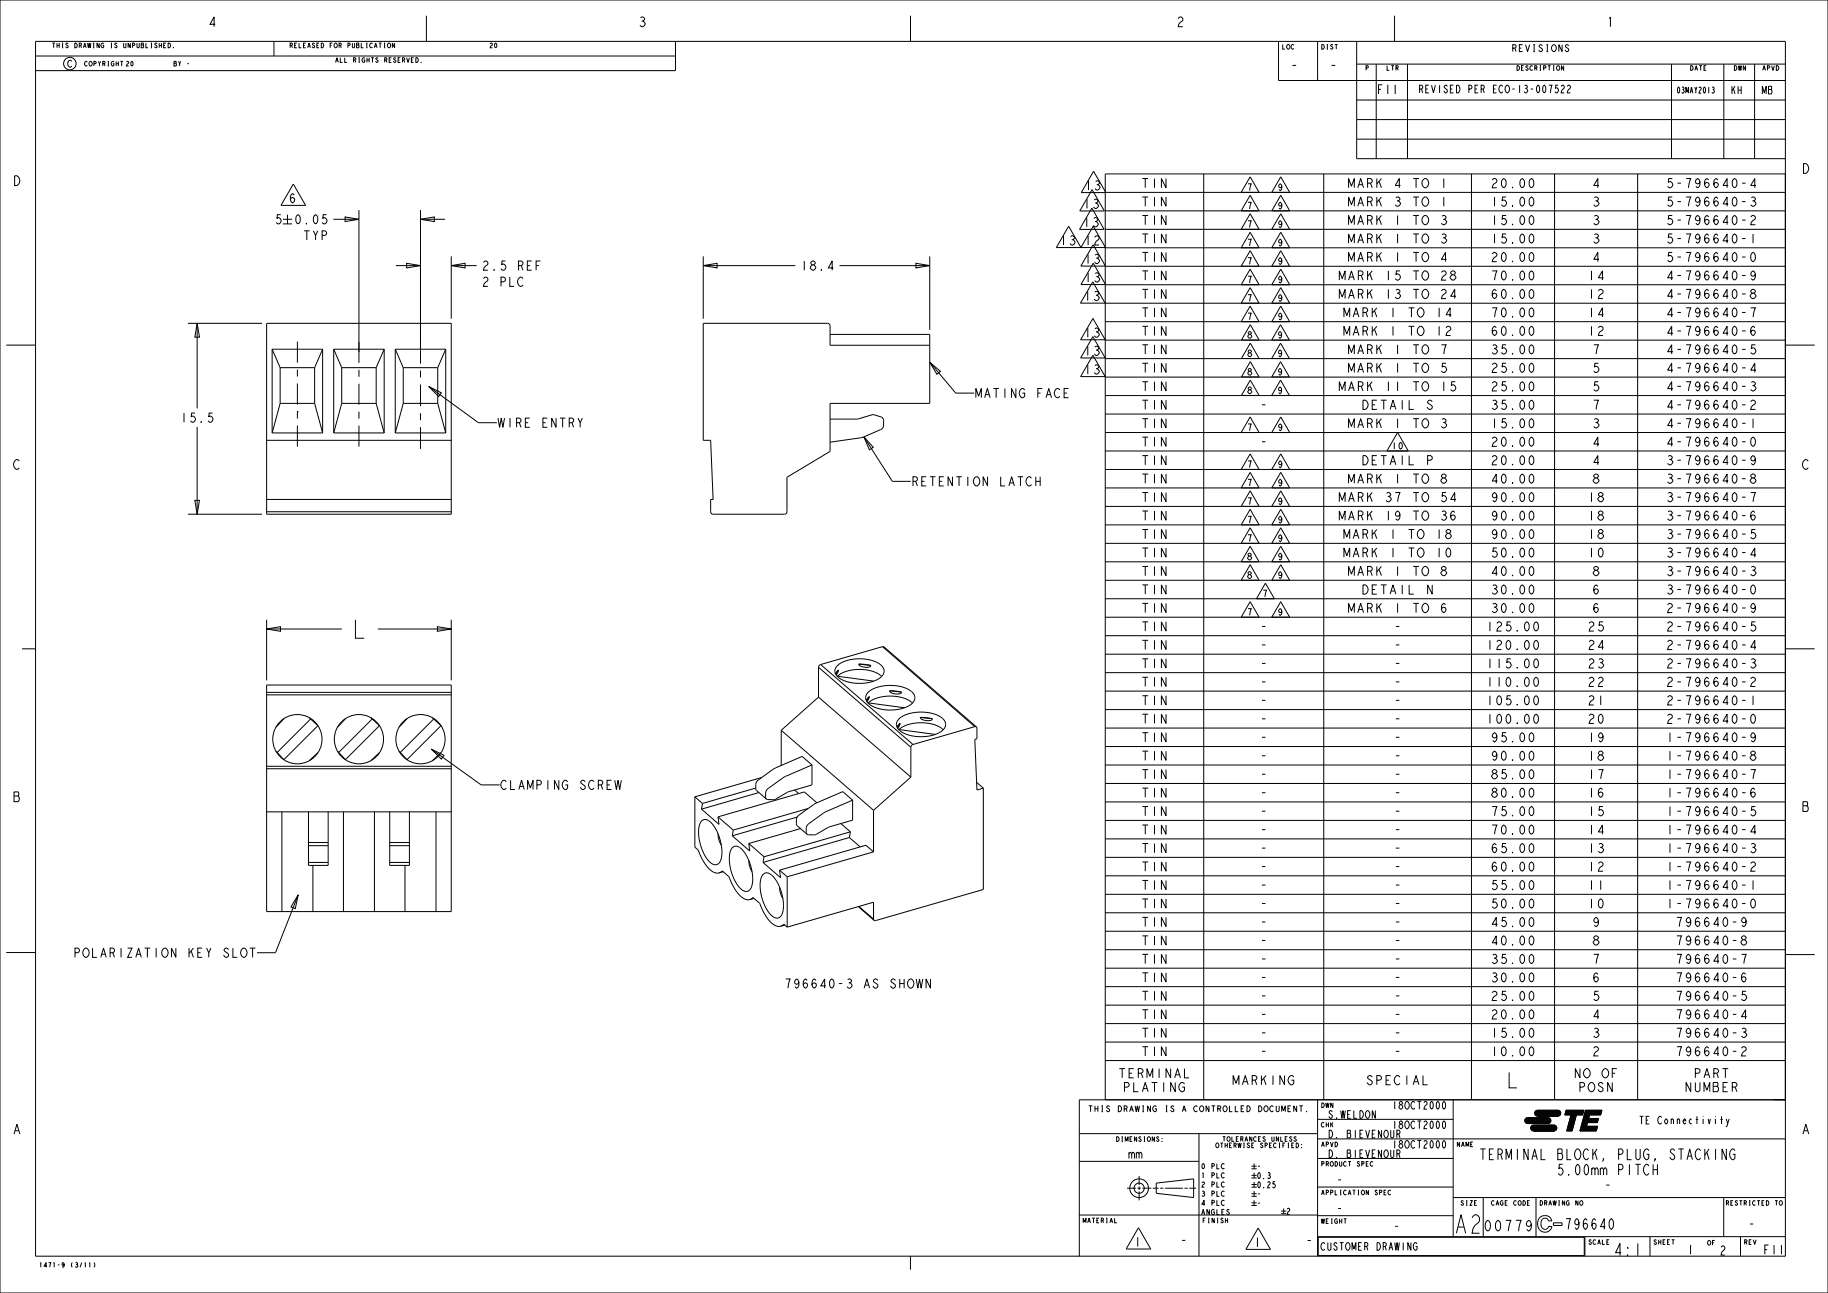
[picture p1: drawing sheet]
<svg xmlns="http://www.w3.org/2000/svg" width="594mm" height="420mm" viewBox="0 0 594 420" stroke-linecap="round" stroke-linejoin="round" font-family="sans-serif">
<g fill="none" stroke="#000" stroke-width=".32">
<path d="M0 0h594v420h-594zM11.6 18.2h207.9M11.6 13.4h568.6v394.6h-568.6zM39.1 19.9h.9M39.5 19.9v1.5M51 14.3l-.3-.3-.4 .3 .7 .7-.1 .4-.3 .1-.4-.4M51.7 14v1.5M51.7 14.8h.8M52.5 14v1.5M53.2 14.8h.4M53.9 14h-.7v1.5h.7M54.6 14a.76 .76 0 0 1 .8 .8 .76 .76 0 0 1-.8 .7z"/>
<path d="M56.4 15.5h.1M89 13.4v4.8M123.1 14h.9M123.5 14v1.5M124.8 14h.4M124.8 15.5h.4M125 14v1.5M126.1 14.1l.2-.1a.7 .7 0 0 1 .7 .8 .7 .7 0 0 1-.9 .6l-.2-.6zM128.2 14v1.5l-.7-1.5v1.5M132.1 18.7l.5 1.6 .4-1.6M133.7 19.5h.4M134.4 18.7h-.7v1.6h.7"/>
<path d="M135.1 18.7a.76 .76 0 0 1 .8 .8 .76 .76 0 0 1-.8 .8zM138.6 5.1v8.3M219.5 13.4v9.5h-207.9M295.9 5.1v8.3M415.4 13.4v12.7h164.8M428.1 13.4v12.7M433.8 14.5h.9M440.8 13.4v38.1h139.4M453.2 5.1v8.3M507.6 14.5v2.3l-1.1-2.3v2.3M509.7 14.9l-.4-.4-.6 .4 1 1.1-.1 .6-.5 .2-.6-.6M60.9 20.7h.5"/>
<path d="M136.9 20.3h.1M440.8 32.5h139.4M440.8 20.8h139.4M440.8 38.8h139.4M447.2 20.8v30.7M457.4 20.8v30.7M503.3 27.7h1l-.5 2.5M506 21.5l.2-.2a.7 .7 0 0 1 .6 .8 .7 .7 0 0 1-.8 .6l-.2-.6zM506.3 27.7h-.8l-.1 1 .3-.2a.84 .84 0 0 1 .7 .8 .84 .84 0 0 1-.7 .9l-.4-.4M507.3 28.1l.4-.4 .6 .4v.4l-.6 .6-.4 1.1h1M508.1 21.3v1.6l-.7-1.6v1.6M509.3 28.1l.4-.4 .6 .4v.4l-.6 .6-.4 1.1h1"/>
<path d="M543.1 20.8l.1 30.7M554.4 21.3h-.7v1.6h.7M556.4 28.4l.3-.1 .3 .3-.3 .5a.53 .53 0 0 1 .4 .7 .53 .53 0 0 1-.7 .3l-.1-.2M556.6 29.1h.1M560.1 20.8l.1 30.7M570.1 20.8l.1 30.7M577.2 21.3a.76 .76 0 0 1 .8 .8 .76 .76 0 0 1-.8 .8zM391.1 56.5v300.7M430.1 56.5v300.7M440.8 45.2h139.4M478.1 56.5v300.7M505.1 56.5v300.7"/>
<path d="M532.1 56.5v300.7M359.1 74.5h221M359.1 68.5h221M359.1 62.5h221M403.3 62.5l2.9-5.1 2.9 5.1M403.3 74.5l2.9-5.1 2.9 5.1M403.3 68.5l2.9-5.1 2.9 5.1M413.3 74.5l2.9-5.1 2.9 5.1M413.3 68.5l2.9-5.1 2.9 5.1M413.3 62.5l2.9-5.1 2.9 5.1M359.1 98.5h221M359.1 92.5h221"/>
<path d="M359.1 86.5h221M359.1 80.5h221M403.3 98.5l2.9-5.1 2.9 5.1M403.3 92.5l2.9-5.1 2.9 5.1M403.3 86.5l2.9-5.1 2.9 5.1M403.3 80.5l2.9-5.1 2.9 5.1M413.3 98.5l2.9-5.1 2.9 5.1M413.3 92.5l2.9-5.1 2.9 5.1M413.3 86.5l2.9-5.1 2.9 5.1M413.3 80.5l2.9-5.1 2.9 5.1M2 112.1h9.6M86.6 105h60v62h-60z"/>
<path d="M88.4 113.4v27.2M88.4 113.4l2.6 6M88.4 113.4h16.4M91 119.4v11.6M91 119.4h11.2M96.6 110.9v6.9M102.2 119.4v11.6M104.8 113.4l-2.6 6M104.8 113.4v27.2M108.4 113.4v27.2M108.4 113.4l2.6 6M108.4 113.4h16.4"/>
<path d="M116.6 111v6.9M124.8 113.4l-2.6 6M124.8 113.4v27.2M128.4 113.4v27.2M128.4 113.4l2.6 6M128.4 113.4h16.4M131 119.4v11.6M131 119.4h11.2M136.6 111v7.1M142.2 119.4v11.6M144.8 113.4l-2.6 6M144.8 113.4v27.2"/>
<path d="M269.7 108.6h32.4v22.4h-32.4v15.6l-14 8.4v11.2l-.2 .6-.6 .2h-23.5l-.5-.8v-4h.8l-.8-19.2h-2.4v-38h40.4l.6 .3 .2 .5v6.3h32.4M359.1 110.5h221M359.1 104.5h221M359.1 116.5h221M403.3 104.5l2.9-5.1 2.9 5.1M403.4 110.4l2.9-4.9 2.8 4.9M406.3 117.5l2.8 4.9h-5.7zM406.3 111.5l2.8 4.9h-5.7zM413.2 110.4l2.9-4.9 2.9 4.9M413.3 104.5l2.9-5.1 2.9 5.1M416.1 117.5l2.9 4.9h-5.8zM416.1 111.5l2.9 4.9h-5.8z"/>
<path d="M580.2 112.1h9.5M91 131l-2.6 9.6M91 131h11.2M96.6 133.7h.1M96.6 120.1v2.2M96.6 124.6v6.8M96.6 133.7v2.3M96.6 138.2v6.9M102.2 131l2.6 9.6M111 131l-2.6 9.6M116.6 120.1v2.3M116.6 124.6v6.9"/>
<path d="M116.6 133.7v2.3M116.6 138.2v6.9M122.2 131l2.6 9.6M131 131h11.2M131 131l-2.6 9.6M136.6 120.4v2.2M136.6 124.9v7.1M136.6 134.2v2.3M136.6 138.7v7.1M142.2 131l2.6 9.6M269.7 136.1h8.9l5.2-1.4 2.8 .9 .5 1a2.99 2.99 0 0 1-.3 2.5l-6.6 3-10.5 1.5M359.1 134.5h221"/>
<path d="M359.1 128.5h221M359.1 122.5h221M406.3 123.5l2.8 4.9h-5.7zM416.1 123.5l2.9 4.9h-5.8zM442.9 130a1.51 1.51 0 0 1 1.7 1.5 1.51 1.51 0 0 1-1.7 1.5zM465.4 130.5l-.6-.5a.77 .77 0 0 0-.9 .7l.6 .5a1.01 1.01 0 0 1 .7 1.5l-.7 .3-.8-.8M86.6 143h60M88.4 140.6h16.4M108.4 140.6h16.4M128.4 140.6h16.4M359.1 158.5h221M359.1 152.5h221"/>
<path d="M359.1 146.5h221M359.1 140.5h221M403.3 158.5l2.9-5.1 2.9 5.1M403.3 152.5l2.9-5.1 2.9 5.1M403.3 140.5l2.9-5.1 2.9 5.1M413.3 158.5l2.9-5.1 2.9 5.1M413.3 152.5l2.9-5.1 2.9 5.1M413.3 140.5l2.9-5.1 2.9 5.1M457.6 146.5l-3.4-6-3.5 6M86.6 166.2h60M86.6 162.2h60M359.1 176.5h221"/>
<path d="M359.1 170.5h221M359.1 164.5h221M403.3 176.5l2.9-5.1 2.9 5.1M403.3 170.5l2.9-5.1 2.9 5.1M403.3 164.5l2.9-5.1 2.9 5.1M413.3 176.5l2.9-5.1 2.9 5.1M413.3 170.5l2.9-5.1 2.9 5.1M413.3 164.5l2.9-5.1 2.9 5.1M359.1 194.5h221M359.1 188.5h221M359.1 182.5h221M403.3 188.5l2.9-5.1 2.9 5.1"/>
<path d="M403.3 182.5l2.9-5.1 2.9 5.1M408.3 194.5l2.9-5.1 2.9 5.1M413.3 188.5l2.9-5.1 2.9 5.1M413.3 182.5l2.9-5.1 2.9 5.1M7.2 210.8h4.4M266 216.7v9.7M266 216.7l30 26M266.7 215.9l-.5 .3-.2 .5M266.7 215.9l30 25.9M272.1 219.7a12.6 12.6 0 0 1 14.4 0M272.1 219.7h.1M272.1 219.7l11.8 1.5"/>
<path d="M272.5 217.6l-.9 1.4M272.5 217.6l-.8 1.7M272.5 217.6l-1 1.2M279.1 215.7l3.9 .5M279.1 215.7l.5 .7 1.4 .3h1.5l.5-.5M286.8 210.1h.5l30 26M286.8 210.1l-20.1 5.8M286.8 210.1l30 25.9M359.1 200.5h221M359.1 218.5h221M359.1 212.5h221M359.1 206.5h221"/>
<path d="M403.3 200.5l2.9-5.1 2.9 5.1M413.3 200.5l2.9-5.1 2.9 5.1M580.2 210.8h9.5M86.6 222.5h60v73.6h-60zM86.6 225.7h60M86.6 224.9h60M92.3 233.4l-2.6 2.8M100.5 233.2l2.8 2.6-11.1 11M100.9 233.5l-10.8 10.9M132.3 233.4l-2.6 2.8M140.5 233.2l2.8 2.6-11.1 11-2.5-2.8M140.9 233.5l-10.8 10.9"/>
<path d="M253.9 237.2v11.4M253.9 237.2l30 26M266 226.4l-12.1 10.8M266 226.4l30 26M282.1 224.9a12.5 12.5 0 0 1 14.5 .1 2.57 2.57 0 0 1-1.2 4.2l-2.5 1-2.8 .4-2.9-.1-2.8-.7a3.5 3.5 0 0 1-3-3.9zM292.1 233.6a12.5 12.5 0 0 1 14.5 0 2.57 2.57 0 0 1-1.2 4.3l-2.5 1-2.8 .4-2.9-.1-2.8-.7a3.5 3.5 0 0 1-3-3.9zM292.1 237a12.6 12.6 0 0 1 14.4 0M292.1 237v.1M292.1 237l11.8 1.6M292.5 234.9l-.9 1.5M292.5 234.9l-.8 1.7M292.5 234.9l-1 1.2"/>
<path d="M299.1 233l3.9 .5M299.1 233l.5 .7 1.4 .4 1.5-.1 .5-.5M316.8 236l.5 .1M316.8 236l-20.1 5.8M317.3 236.1l.2 3.9-.7 .2 .7 16.4 2-.6M359.1 236.5h221M359.1 230.5h221M359.1 224.5h221M86.6 249.7h60M86.6 248.9h60M89.7 244l2.6 2.8M103.3 244.5l-2.8 2.5"/>
<path d="M143.3 244.5l-2.8 2.5M225.8 258.8v16.4l1.1 .9 1.4 3.1 1.6 2.5a4.2 4.2 0 0 0 3.8 1.8M225.8 258.8l2.5 2.2M245.6 256l-17.3 5M246.6 257.4l-18.7 5.4M247.5 252.6l-21.7 6.2M258.2 256.6l1.3 1.2M263.9 248.5l-3.2-2.8-9.1 3.9-5.2 3.8-.8 1.1 .1 2 3.3 3M263.9 248.5v6.5l-7.7 2.2-4.4 2.5-2.8-.2M263.9 248.5l-9.1 3.9-5.2 3.7-.8 1.2v1.7l.2 .5M277.1 259.9v6.5l-7.7 2.2-4.4 2.5-2.8-.1M277.1 259.9l-3.2-2.8-9.1 4-5.2 3.7-.8 1.1 .1 2.1 3.3 3"/>
<path d="M277.1 259.9l-9.1 3.9-5.2 3.8-.8 1.2v1.7l.2 .5M296 252.4l-12.1 10.8M296 242.7v9.7M296.7 241.8l-.5 .4-.2 .5M317.3 254.1l2.2 1.9M319.5 256v32.9l-35 10.1-.5-.1M359.1 254.5h221M359.1 248.5h221M359.1 242.5h221M86.6 263.7h60M91.6 263.7v32.4M100.2 263.7v17.4h6.4v-17.4"/>
<path d="M100.2 274.7h6.4M100.2 273.7h6.4M111.6 263.7v32.4M121.7 263.7v32.4M126.6 263.7v17.4h6.4v-17.4M126.6 274.7h6.4M126.6 273.7h6.4M141.7 263.7v32.4M227.9 262.8l5.7 5-.3-2.5M228 266.7a2.14 2.14 0 0 1 3.3 .7l1.3 2 1.2 2.7 .7 2.9 .1 2.6a2.8 2.8 0 0 1-2.4 3.3 8.4 8.4 0 0 1-4.3-5.6l-.7-2.6-.2-2.6 .2-2zM228.3 261l-.4 1.8M233.3 265.3l5 4.3"/>
<path d="M233.3 270.8l.3 1.9 .8 1.8M237.9 271.5l5.7 4.9-.3-2.4M238 275.4a2.14 2.14 0 0 1 3.3 .7l1.3 2 1.2 2.7 .7 2.8 .1 2.7a2.8 2.8 0 0 1-2.4 3.3 8.4 8.4 0 0 1-4.3-5.6l-.7-2.6-.2-2.6 .2-2zM238.3 269.6l-.4 1.9M243.3 274l5 4.3M243.3 279.5l.3 1.9 .8 1.8M248.3 278.3l-.4 1.9M259.1 265.4l-21.2 6.1M260.1 269.1l-16.8 4.9M262.6 262.6l-24.3 7M265.4 260.8l-4-3.6-28.1 8.1M273.2 267.5l3.1 2.7"/>
<path d="M276 272.1l3.5 3M276 272.1l-28.1 8.1M276.3 270.2l-.3 1.9M276.3 270.2l-28 8.1M283.9 276.7l-2.5-2.1-28.1 8.1M283.9 263.2v13.5M283.9 276.7l-28.1 8.1M359.1 278.5h221M359.1 272.5h221M359.1 266.5h221M359.1 260.5h221M100.2 280.1h6.4"/>
<path d="M101.7 281.1v15M126.6 280.1h6.4M131.6 281.1v15M233.7 283.5l1-.6 2.2 1.9 1.4 3.1 1.6 2.4a4.2 4.2 0 0 0 3.8 1.9M235 283.2l-1.3 .3M243.7 292.2l1-.7 2.2 2 1.4 3 1.6 2.5a4.2 4.2 0 0 0 3.8 1.9M245 291.8l-1.3 .4M247.9 280.2l5.7 4.9-.3-2.4M248 284a2.14 2.14 0 0 1 3.3 .8l1.3 1.9 1.2 2.7 .7 2.9 .1 2.7a2.8 2.8 0 0 1-2.4 3.2 8.4 8.4 0 0 1-4.3-5.5l-.7-2.6-.2-2.6 .2-2.1zM253.3 282.7l2.5 2.1M253.3 288.2l.3 1.8 .8 1.8M255.8 284.8v16.4"/>
<path d="M278.9 294.5l5.1 4.4M279.1 294.4l4.8 4.1M283.9 298.5l.1 .4M283.9 298.5v-5.4l-28.1 8.1M359.1 296.5h221M359.1 290.5h221M359.1 284.5h221M2 309.4h9.6M253.7 300.9l1-.7 1.1 1M255 300.5l-1.3 .4M359.1 314.5h221M359.1 308.5h221"/>
<path d="M359.1 302.5h221M580.2 310.1h9.5M359.1 338.5h221M359.1 332.5h221M359.1 326.5h221M359.1 320.5h221M353.8 359.2h1.2M354.4 359.2v1.9M355.8 359.2v1.9M356.8 359.2v1.9M357.9 359.2h.5M358.2 359.2v1.9"/>
<path d="M359.1 357.2v-300.7h221v300.7M359.1 344.5h221M419.5 359.2h-1v1.9h1M421.4 359.2v1.9l-1-1.9v1.9M422.2 359.2h1.2M422.8 359.2v1.9M428.1 357.2v50.8M469 358l.2-.2a1.69 1.69 0 0 1 0 2.5 1.77 1.77 0 0 1-.2-2.3zM472.2 357.2v44.5M580.2 357.2h-229.5v50.8M350.7 377.2h38.8M350.8 368.2h77.3"/>
<path d="M355.8 360.2h1M357.9 361.1h.5M376.6 369.5l-.3-.3-.4 .3 .7 .8-.1 .3-.4 .2-.3-.4M377.7 369.7h.1M377.7 370.8h.1M389.6 368.2v39.8M397.8 378.2l-.3-.2a.87 .87 0 0 0-.7 .8 .87 .87 0 0 0 .7 .9l.3-.3M406.7 378.8h1.7M406.7 379.7h1.7M407.5 378v1.7M417.6 370h.5M418.3 369.2h-.7v1.5h.7"/>
<path d="M418.5 371.3h.3M418.5 372.8h.3M419.8 372h.4M419.8 369.5l-.3-.3-.4 .3 .7 .7-.1 .4-.4 .1-.3-.3M420.5 371.3h-.7v1.5h.7M421.2 371.3a.76 .76 0 0 1 .8 .7 .76 .76 0 0 1-.8 .8zM421.2 369.5l-.2-.3-.5 .3 .7 .7-.1 .4-.3 .1-.4-.3M423 371.8h.1M423 372.8h.1M424.6 360.9l.1 .2zM428.1 369.9h152.1M428.1 363.6h44.1"/>
<path d="M428.1 376.3h44.1M433.8 371a.76 .76 0 0 1 .9 .7 .76 .76 0 0 1-.9 .8zM444 378.1h.4M444.7 377.3h-.7v1.5h.7M446.1 377.6l-.3-.3a.7 .7 0 0 0-.6 .8 .7 .7 0 0 0 .8 .6l.1-.1M446.9 360.8v2.5l-1-2.5v2.5M451.9 373.5v2.1l.4 .4 .6-.4v-2.1M451.9 367.1v2.1l.4 .4 .6-.4v-2.1M453.9 374.8h.6l.4-.4v-.5l-.4-.4h-.6v2.5M453.9 368.4h.6l.4-.5v-.4l-.4-.4h-.6v2.5M454.5 374.8l.4 1.2M454.5 368.4l.4 1.2"/>
<path d="M469 364.3l.2-.2a1.69 1.69 0 0 1 0 2.5 1.77 1.77 0 0 1-.2-2.3zM469 370.7l.2-.2a1.69 1.69 0 0 1 0 2.5 1.77 1.77 0 0 1-.2-2.3zM478.6 371h-.7v1.5h.7M495.8 363.3l.6-.3h6.6a.95 .95 0 0 1 .9 .9 .95 .95 0 0 1-.8 1l-6.7 .1a.95 .95 0 0 1-.8-.6 .95 .95 0 0 1 .2-1.1zM496.4 365l6.7-.1zM497.7 365.7l.7-.2h6.5a.95 .95 0 0 1 1 .8 .95 .95 0 0 1-.9 1l-6.6 .1a.95 .95 0 0 1-.9-.6 .95 .95 0 0 1 .2-1.1zM498.4 367.4l6.6-.1zM499 360.9l.6-.3h6.6a.95 .95 0 0 1 .9 .9 .95 .95 0 0 1-.8 1h-6.7a.95 .95 0 0 1-.8-.5 .95 .95 0 0 1 .2-1.1zM499.6 362.5h6.7zM503.1 364.9l-6.7 .1a.95 .95 0 0 1-.9-1 .95 .95 0 0 1 .9-1h6.6a.95 .95 0 0 1 .9 1 .95 .95 0 0 1-.9 1M505 367.4h-6.6a.95 .95 0 0 1-1-1 .95 .95 0 0 1 1-.9h6.5a.95 .95 0 0 1 1 .9 .95 .95 0 0 1-1 1M506.3 362.5h-6.7a.95 .95 0 0 1-.9-.9 .95 .95 0 0 1 .9-1h6.6a.95 .95 0 0 1 .9 1 .95 .95 0 0 1-.9 .9"/>
<path d="M508.9 360.6h5.8l-.4 1.5h-2.1l-1.4 5.3h-1.7l1.4-5.3h-2zM515.2 360.6h5.3l-.4 1.5h-3.6l-3.1 5.3zM515.2 360.6h5.3l-.4 1.5h-3.6l-.3 1.2h3.2l-.3 1.3h-3.3l-.3 1.3h3.6l-.4 1.5h-5.3zM515.8 364.6l-.3 1.3h3.6l-.4 1.5h-5.3zM516.5 362.1l-.3 1.2h3.2l-.3 1.3h-3.3l-2.4 2.8zM535.8 378.8l-.6-.6a1.86 1.86 0 0 0-1.2 1.7 1.86 1.86 0 0 0 1.2 1.8l.6-.6M537.2 378.2v3.5M537.2 379.9h1.4M538.6 378.2v3.5M552.6 373.8l-.6-.6a1.86 1.86 0 0 0-1.2 1.7 1.86 1.86 0 0 0 1.2 1.8l.6-.6M554 373.2v3.5M554.7 374.4l.7 2.3"/>
<path d="M555.4 373.2l-1.4 2M557.5 373.2v3.5M559 363.6h.8M559.4 362.6v2.5M560.9 363.4l.5 1.5-.4 1h-.2M561 373.2v3.5l-1.4-3.5v3.5M561.9 363.4l-.5 1.5M563.8 373.8l-.6-.6a1.86 1.86 0 0 0-1.2 1.7 1.86 1.86 0 0 0 1.2 1.8l.6-.6v-1.2h-.7M350.7 394.7h77.5M362.2 395.7v1.5h.7M366.2 386h2.9M369.6 386h1.1"/>
<path d="M370.2 382v2.9M370.2 385.4v1.1M370.2 387v2.9M371.2 386h2.9M374.6 386h1.9M375.7 384.3l12.2-1.4v6.1l-12.2-1.4zM377 386h1.1M378.6 386h5.8M384.9 386h1M386.5 386h2.2M397.8 381.2l-.3-.3a.87 .87 0 0 0-.7 .9 .87 .87 0 0 0 .7 .8l.3-.2M397.8 384.2l-.3-.3a.87 .87 0 0 0-.7 .9 .87 .87 0 0 0 .7 .8l.3-.3"/>
<path d="M397.8 387.2l-.3-.3a.87 .87 0 0 0-.7 .8 .87 .87 0 0 0 .7 .9l.3-.3M397.8 390.2l-.3-.3a.87 .87 0 0 0-.7 .8 .87 .87 0 0 0 .7 .9l.3-.3M398.2 396.4h.7M398.9 395.7v1.5M399.5 393.1l-.3-.2-.5 .2 .8 .9-.1 .4-.4 .2-.4-.5M406.7 390.7h1.7M406.7 387.7h1.7M406.7 384.8h1.7M406.7 381.8h1.7M406.7 391.6h1.7M406.7 388.6h1.7M406.7 385.6h1.7"/>
<path d="M406.7 382.6h1.7M407.5 380.9v1.7M407.5 383.9v1.7M407.5 386.9v1.7M407.5 389.9v1.7M414.3 383.8h-.6l-.1 .9 .2-.2a.67 .67 0 0 1 .6 .7 .67 .67 0 0 1-.6 .6l-.3-.3M416.3 393.4h1.7M416.3 394.2h1.7M417.1 392.5v1.7M428.1 385.6h44.1M428.1 394.9h44.1M436.6 395.9h.9"/>
<path d="M437.1 395.9v1.5M448.3 387.4l.6-.2v-.5l-.6-.1v1.5M449.7 387.4h.5M450.5 386.6h-.8v1.5h.8M451.9 386.8l-.3-.2a.7 .7 0 0 0-.6 .8 .7 .7 0 0 0 .8 .6l.1-.1M472.2 389h108M479.9 390h-.8v1.5h.8M482 389v12.7M494.9 390a.76 .76 0 0 1 .8 .8 .76 .76 0 0 1-.8 .7zM496.3 390.8h.5M497.1 390h-.8v1.5h.8M497.6 397.6l-.2 .5-.6 .3-.7-.3a1.27 1.27 0 0 1 .7-1.7l.4 .3a2.21 2.21 0 0 1-.4 3.2l-.7-.6"/>
<path d="M499.1 389v12.7M500.4 395.5l.8-.5 1.1-.1 .9 .2 .7 .6 .3 .9h-1l-.5-.7-.8-.2-.8 .4-.3 .9 .1 1.4 .7 .8h1l.6-.8h1l-.2 .8-.6 .7-.9 .3h-.8l-.9-.3-.7-.6-.5-2 .3-1zM507.6 397.2h-2.8v.9h2.8M512.8 390v1.5l-.8-1.5v1.5M513.6 390.1l.1-.1a.7 .7 0 0 1 .7 .8 .7 .7 0 0 1-.8 .6l-.3-.6zM523.2 396.1l.4-.3a2.37 2.37 0 0 1 0 3.5 2.47 2.47 0 0 1-.4-3.2zM576.8 390h.9M577.2 390v1.5M578.4 390.1l.2-.1a.7 .7 0 0 1 .6 .8 .7 .7 0 0 1-.8 .6l-.3-.6zM29 410.4l.2-.3v1.5M30.5 410.1l.3 .7-.3 .8M295.9 408v4.4"/>
<path d="M428.1 401.7h152.1M428.3 401.9h86.5v5.9h-86.5zM458.5 403.6v2.5l-1-2.5v2.5M460.5 404l-.4-.4a1.33 1.33 0 0 0-.9 1.3 1.33 1.33 0 0 0 .9 1.2l.4-.4v-.8h-.5M515 401.7v6.3M522.1 403.5h.5M522.9 402.7h-.8v1.5h.8M536.2 401.7v6.3M543.2 402.7h.9M543.7 402.7v1.5M565.6 401.7v6.3"/>
<circle cx="22.7" cy="20.7" r="2.03"/>
<circle cx="116.6" cy="240.1" r="8"/>
<circle cx="136.6" cy="240.1" r="8"/>
<circle cx="370.2" cy="386" r="3"/>
<circle cx="370.2" cy="386" r="1.66"/>
</g>
<path d="M495.8 363.3l.6-.3h6.6a.95 .95 0 0 1 .9 .9 .95 .95 0 0 1-.8 1l-6.7 .1a.95 .95 0 0 1-.8-.6 .95 .95 0 0 1 .2-1.1zM497.7 365.7l.7-.2h6.5a.95 .95 0 0 1 1 .8 .95 .95 0 0 1-.9 1l-6.6 .1a.95 .95 0 0 1-.9-.6 .95 .95 0 0 1 .2-1.1zM499 360.9l.6-.3h6.6a.95 .95 0 0 1 .9 .9 .95 .95 0 0 1-.8 1h-6.7a.95 .95 0 0 1-.8-.5 .95 .95 0 0 1 .2-1.1zM508.9 360.6h5.8l-.4 1.5h-2.1l-1.4 5.3h-1.7l1.4-5.3h-2zM515.8 364.6l-.3 1.3h3.6l-.4 1.5h-5.3zM516.5 362.1l-.3 1.2h3.2l-.3 1.3h-3.3l-2.4 2.8zM515.2 360.6h5.3l-.4 1.5h-3.6l-3.1 5.3z" fill="#000"/>
<!-- layer: DIM_DRIVEN -->
<g fill="none" stroke="#000" stroke-width=".32">
<path d="M91.9 71.2h3M91.9 72.7h3M93.4 69.7v3M106.1 69.7h-1.1l-.1 1.3a.91 .91 0 0 1 1.4 .7 .91 .91 0 0 1-1.4 .8l-.2-.3M108.3 71.2h8.3M112.1 70.5l4.5 .7-4.5 .8zM116.6 68.2v46.1M136.6 71.2l4.5-.7v1.5zM136.6 71.2h8M136.6 68.2v44.9M228.5 86.3l4.5-.8v1.5zM228.5 83.3v20.2"/>
<path d="M228.5 86.3h29.9M270.8 87h-1.6l1.2-2.2v3M272.8 86.3h29.3M297.6 85.5l4.5 .8-4.5 .7zM302.1 83.3v23.8M61.1 105h24M64.1 105l.7 4.5h-1.5zM64.1 105v27.7M64.1 138.7v28.3M69.1 134.2h-1.1l-.2 1.2a.91 .91 0 0 1 1.4 .8 .91 .91 0 0 1-1.4 .7l-.2-.2M61.1 167h24M63.3 162.5h1.5l-.7 4.5z"/>
<path d="M86.6 204.3l4.5-.7v1.5zM86.6 201.3v19.7M86.6 204.3h24.5M122.8 204.3h23.8M142.1 203.6l4.5 .7-4.5 .8zM146.6 201.3v19.7"/>
</g>
<!-- layer: DIM_PART_REF -->
<path d="M128.6 86.3h8M132.1 85.5l4.5 .8-4.5 .7zM136.6 83.3v26.2M146.6 86.3l4.5-.8v1.5zM146.6 83.3v20.2M146.6 86.3h8.3M164.2 84.8h-1l-.2 1.2a.91 .91 0 0 1 1.4 .8 .91 .91 0 0 1-1.4 .7l-.2-.2M169.9 90.5l-.5-.5a1.53 1.53 0 0 0-1.3 1.5 1.53 1.53 0 0 0 1.3 1.5l.5-.5M175.6 84.8h-1.4v3" fill="none" stroke="#000" stroke-width=".32"/>
<!-- layer: DRAFT_ENTITY -->
<path d="M560.1 389v12.7" fill="none" stroke="#000" stroke-width=".32"/>
<!-- layer: DTM_AXIS -->
<g fill="none" stroke="#000" stroke-width=".32">
<path d="M272.1 216.3a12.5 12.5 0 0 1 14.5 0 2.57 2.57 0 0 1-1.2 4.3l-2.5 .9-2.8 .5-2.9-.2-2.8-.6a3.5 3.5 0 0 1-3-3.9z"/>
<circle cx="96.6" cy="240.1" r="8"/>
</g>
<!-- layer: DTM_SURFACE -->
<g fill="none" stroke="#000" stroke-width=".32">
<path d="M111 119.4h11.2v11.6h-11.2zM112.3 233.4l-2.6 2.8M120.5 233.2l2.8 2.6-11.1 11-2.5-2.8M120.9 233.5l-10.8 10.9M282.1 228.3a12.6 12.6 0 0 1 14.4 .1M282.1 228.3v.1M282.1 228.3l11.8 1.6M282.5 226.3l-.9 1.4M282.5 226.3l-.8 1.7M282.5 226.3l-1 1.2M289.1 224.4l3.9 .4M289.1 224.4l.5 .6 1.4 .4 1.5-.1 .5-.5"/>
<path d="M123.3 244.5l-2.8 2.5"/>
</g>
<!-- layer: NOTE -->
<g fill="none" stroke="#000" stroke-width=".32">
<path d="M469.1 58v3M438.2 79v-3l.9 2.5 1-2.5v3M438.2 73v-3l.9 2.5 1-2.5v3M438.2 67v-3l.9 2.5 1-2.5v3M438.2 61v-3l.9 2.5 1-2.5v3M468.6 76.2l.4-.2a.77 .77 0 0 1 .9 .7l-.6 .5a.86 .86 0 0 1 .5 1.4 .86 .86 0 0 1-1.4-.1M468.6 70.2l.4-.2a.77 .77 0 0 1 .9 .7l-.6 .5a.86 .86 0 0 1 .5 1.4 .86 .86 0 0 1-1.4-.1M469 77.2h.3M469 71.2h.3M469.1 64v3M435.2 97v-3l.9 2.5 1-2.5v3M435.2 91v-3l.9 2.5 1-2.5v3"/>
<path d="M438.2 85v-3l.9 2.5 1-2.5v3M470.1 84.2h-1.7l1.3-2.2v3M472 89.2l-.6-.5a.77 .77 0 0 1 .9-.7l.6 .5-.6 .7M473.1 96.2h-1.7l1.3-2.2v3M302.1 117.7l3.5 2.9-1.2 1zM302.1 117.7l8.5 10h6M436.7 109v-3l.9 2.5 1-2.5v3M436.7 103v-3l.9 2.5 1-2.5v3M438.2 115v-3l.9 2.5 1-2.5v3M468.4 112h1.5l-.8 3M469.9 118h-1.1l-.2 1.2a.93 .93 0 0 1 1.3 .2 .93 .93 0 0 1-.2 1.3 .93 .93 0 0 1-1.3-.2M469.9 106.5l.6-.5h.3l.6 .5a1.16 1.16 0 0 1-.9 1.2l-.6 1.3h1.5"/>
<path d="M471.6 102.2h-1.7l1.3-2.2v3M139.3 125.6l4.1 2-.9 1.2zM139.3 125.6l16.2 11.7h6M185 137.3h.9l.3-.2 .2-.3-.2-.7-.3-.3h-.9v3M185.9 137.3l.5 1.5M187.8 135.8l.7 1.5v1.5M189.2 135.8l-.7 1.5M344.4 126.7l-.6-.5a1.53 1.53 0 0 0-1.2 1.5 1.53 1.53 0 0 0 1.2 1.5l.6-.5M345.8 127.7h.9M347.2 126.2h-1.4v3h1.4M435.2 127v-3l.9 2.5 1-2.5v3M438.2 139v-3l.9 2.5 1-2.5v3"/>
<path d="M438.2 121v-3l.9 2.5 1-2.5v3M468.6 136.2l.4-.2a.77 .77 0 0 1 .9 .7l-.6 .5a.86 .86 0 0 1 .5 1.4 .86 .86 0 0 1-1.4-.1M469 137.2h.3M472.9 124h-1.1l-.2 1.2a.93 .93 0 0 1 1.3 .2 .93 .93 0 0 1-.2 1.3 .93 .93 0 0 1-1.3-.2M280.7 141.9l3.1 3.4-1.3 .8zM280.7 141.9l9.3 14.5h6M330.7 154.9h1.8M335.1 155.4l-.5-.5a1.53 1.53 0 0 0-1.2 1.5 1.53 1.53 0 0 0 1.2 1.5l.5-.5M336.6 154.9v3M336.6 156.4h1.4M338 154.9v3M438.2 157v-3l.9 2.5 1-2.5v3"/>
<path d="M442.9 148a1.51 1.51 0 0 1 1.7 1.5 1.51 1.51 0 0 1-1.7 1.5zM463.9 149.5h.9l.4-.3 .2-.2-.2-.8-.4-.2h-.9v3M469 155.2l-.6-.5a.77 .77 0 0 1 .9-.7l.6 .5-.6 .7M435.2 169v-3l.9 2.5 1-2.5v3M435.2 163v-3l.9 2.5 1-2.5v3M436.7 175v-3l.9 2.5 1-2.5v3M470.3 178.2l.3-.2 .4 .2a1.84 1.84 0 0 1-.4 2.8l-.3-.3a2 2 0 0 1 0-2.5zM470.5 173.2l-.6-.5a.77 .77 0 0 1 .9-.7l.6 .5-.6 .7M472.7 166.5l-.6-.5-.3 .2a1.84 1.84 0 0 0 .3 2.8 1.07 1.07 0 0 0 .6-1.5l-.6-.3-.5 .3-.2 .5M473.1 162.2h-1.7l1.3-2.2v3M436.7 181v-3l.9 2.5 1-2.5v3M438.2 199v-3l.9 2.5 1-2.5v3"/>
<path d="M438.2 187v-3l.9 2.5 1-2.5v3M442.9 190a1.51 1.51 0 0 1 1.7 1.5 1.51 1.51 0 0 1-1.7 1.5zM465.4 190v3l-1.5-3v3M469 185.2l-.6-.5a.77 .77 0 0 1 .9-.7l.6 .5-.6 .7M469.7 196.5l-.6-.5-.3 .2a1.84 1.84 0 0 0 .3 2.8 1.07 1.07 0 0 0 .6-1.5l-.6-.3-.5 .3-.2 .5M140.2 243.3l4.1 2-.9 1.3zM140.2 243.3l16.2 11.7h6M197.3 255h.9M198.7 253.5h-1.4v3h1.4M199.8 253.5l.5 3 .5-3 .6 3 .5-3M96.9 290.7l-.9 4.4-1.4-.5zM96.9 290.7l-7.4 18.8h-6"/>
<path d="M74.2 308.5l-.5-.5a.75 .75 0 0 0-.9 .7l.6 .5a.91 .91 0 0 1 .8 .8 .91 .91 0 0 1-.5 1l-.7-.3-.4-.5M75.7 308v3h1.4M78.7 308.2l.4-.2a1.53 1.53 0 0 1 1.2 1.5 1.53 1.53 0 0 1-1.2 1.5l-.4-.3a1.73 1.73 0 0 1 0-2.5zM81.2 308h1.8M82.1 308v3M272.6 319.5h1.1M302.3 318v3l-1.4-3v3M363.7 347.1h1.9M365.4 353.1h.9l.4-.2 .2-.3-.2-.7-.4-.3h-.9v3M384.9 347.1v3h1.5M400.7 352.4v-3l.9 2.5 1-2.5v3M445.9 349.9l-.6-.5a.77 .77 0 0 0-.9 .7l.6 .5a1.01 1.01 0 0 1 .7 1.5l-.7 .3-.8-.8"/>
<circle cx="472.1" cy="90.2" r=".86"/>
<circle cx="469.1" cy="156.2" r=".86"/>
<circle cx="470.6" cy="174.2" r=".86"/>
<circle cx="469.1" cy="186.2" r=".86"/>
</g>
<!-- layer: SYMBOL -->
<g fill="none" stroke="#000" stroke-width=".32">
<path d="M95.3 59.8l4 6.9h-8zM355.4 55.6l4 7h-8zM347.3 73.5l3.9 6.9 4-6.9 4 6.9h-15.9zM354.8 67.6l4 6.9h-8zM354.9 61.6l4 6.9h-8zM355.2 79.5l4 6.9h-8zM355.1 91.5l4 7h-8zM355.2 85.5l4 6.9h-8zM355.1 103.4l4 7h-8zM355.1 109.4l4 6.9h-8zM355.1 115.4l4 6.9h-8zM369.9 398.8l4 6.9h-8z"/>
<path d="M408.8 398.9l4 6.9h-8z"/>
</g>
<g font-size="7.8">
<text x="114.1" y="207.3">L</text>
<text x="472.3" y="400.6">A2</text>
</g>
<text font-size="6.5" x="489.6" y="353.4">L</text>
<g font-size="5.2">
<text x="419" y="23.3">-</text>
<text x="431.7" y="23.3">-</text>
<text x="524.2" y="407.9">4:1</text>
</g>
<g font-size="4.6">
<text x="480.5" y="376.7">TERMINAL BLOCK, PLUG, STACKING</text>
<text x="505.7" y="381.7">5.00mm PITCH</text>
<text x="521.1" y="386.7">-</text>
<text x="481.8" y="399.9">00779</text>
<text x="508.2" y="399.3">796640</text>
<text x="567.8" y="399.3">-</text>
</g>
<g font-size="4.1">
<text x="67.5" y="8.7">4</text>
<text x="207.2" y="8.7">3</text>
<text x="382.1" y="8.7">2</text>
<text x="521.8" y="8.7">1</text>
<text x="585.3" y="56.3">D</text>
<text x="4" y="60.3">D</text>
<text x="4" y="152.5">C</text>
<text x="585.3" y="152.5">C</text>
<text x="4" y="260.4">B</text>
<text x="585.3" y="263.6">B</text>
<text x="4" y="368.4">A</text>
<text x="585.3" y="368.4">A</text>
</g>
<g font-size="3.9">
<text x="447.4" y="30.5">F11</text>
<text x="93.6" y="65.9">6</text>
<text x="352.3" y="61.7">13</text>
<text x="371.5" y="61">TIN</text>
<text x="440.6" y="61">MARK 4 TO 1</text>
<text x="485.5" y="61">20.00</text>
<text x="517.4" y="61">4</text>
<text x="541.7" y="61">5- 796640 -4</text>
<text x="351.8" y="67.7">13</text>
<text x="371.5" y="67">TIN</text>
<text x="440.6" y="67">MARK 3 TO 1</text>
<text x="485.5" y="67">15.00</text>
<text x="517.4" y="67">3</text>
<text x="541.7" y="67">5- 796640 -3</text>
<text x="89.1" y="72.7">5</text>
<text x="95.4" y="72.7">0.05</text>
<text x="98.3" y="78">TYP</text>
<text x="351.7" y="73.7">13</text>
<text x="371.5" y="73">TIN</text>
<text x="440.6" y="73">MARK 1 TO 3</text>
<text x="485.5" y="73">15.00</text>
<text x="517.4" y="73">3</text>
<text x="541.7" y="73">5- 796640 -2</text>
<text x="344.2" y="79.6">13</text>
<text x="352.1" y="79.6">12</text>
<text x="371.5" y="79">TIN</text>
<text x="440.6" y="79">MARK 1 TO 3</text>
<text x="485.5" y="79">15.00</text>
<text x="517.4" y="79">3</text>
<text x="541.7" y="79">5- 796640 -1</text>
<text x="156.4" y="87.8">2.5</text>
<text x="167.3" y="87.8">REF</text>
<text x="259.9" y="87.8">18.4</text>
<text x="352.1" y="85.6">13</text>
<text x="371.5" y="85">TIN</text>
<text x="440.6" y="85">MARK 1 TO 4</text>
<text x="485.5" y="85">20.00</text>
<text x="517.4" y="85">4</text>
<text x="541.7" y="85">5- 796640 -0</text>
<text x="156.4" y="93">2 PLC</text>
<text x="352.2" y="91.6">13</text>
<text x="371.5" y="91">TIN</text>
<text x="438.1" y="91">MARK 15 TO 28</text>
<text x="485.5" y="91">70.00</text>
<text x="516.2" y="91">14</text>
<text x="541.7" y="91">4- 796640 -9</text>
<text x="352" y="97.7">13</text>
<text x="371.5" y="97">TIN</text>
<text x="438.1" y="97">MARK 13 TO 24</text>
<text x="485.5" y="97">60.00</text>
<text x="516.2" y="97">12</text>
<text x="541.7" y="97">4- 796640 -8</text>
<text x="371.5" y="103">TIN</text>
<text x="439.4" y="103">MARK 1 TO 14</text>
<text x="485.5" y="103">70.00</text>
<text x="516.2" y="103">14</text>
<text x="541.7" y="103">4- 796640 -7</text>
<text x="352" y="109.6">13</text>
<text x="371.5" y="109">TIN</text>
<text x="439.4" y="109">MARK 1 TO 12</text>
<text x="485.5" y="109">60.00</text>
<text x="516.2" y="109">12</text>
<text x="541.7" y="109">4- 796640 -6</text>
<text x="352" y="115.5">13</text>
<text x="371.5" y="115">TIN</text>
<text x="440.6" y="115">MARK 1 TO 7</text>
<text x="485.5" y="115">35.00</text>
<text x="517.4" y="115">7</text>
<text x="541.7" y="115">4- 796640 -5</text>
<text x="352" y="121.5">13</text>
<text x="371.5" y="121">TIN</text>
<text x="440.6" y="121">MARK 1 TO 5</text>
<text x="485.5" y="121">25.00</text>
<text x="517.4" y="121">5</text>
<text x="541.7" y="121">4- 796640 -4</text>
<text x="316.6" y="129.2">MATING FACE</text>
<text x="371.5" y="127">TIN</text>
<text x="438.1" y="127">MARK 11 TO 15</text>
<text x="485.5" y="127">25.00</text>
<text x="517.4" y="127">5</text>
<text x="541.7" y="127">4- 796640 -3</text>
<text x="58.4" y="137.2">15.5</text>
<text x="371.5" y="133">TIN</text>
<text x="409.4" y="133">-</text>
<text x="444.3" y="133">DETAIL S</text>
<text x="485.5" y="133">35.00</text>
<text x="517.4" y="133">7</text>
<text x="541.7" y="133">4- 796640 -2</text>
<text x="161.5" y="138.8">WIRE ENTRY</text>
<text x="371.5" y="139">TIN</text>
<text x="440.6" y="139">MARK 1 TO 3</text>
<text x="485.5" y="139">15.00</text>
<text x="517.4" y="139">3</text>
<text x="541.7" y="139">4- 796640 -1</text>
<text x="371.5" y="145">TIN</text>
<text x="409.4" y="145">-</text>
<text x="485.5" y="145">20.00</text>
<text x="517.4" y="145">4</text>
<text x="541.7" y="145">4- 796640 -0</text>
<text x="371.5" y="151">TIN</text>
<text x="444.3" y="151">DETAIL P</text>
<text x="485.5" y="151">20.00</text>
<text x="517.4" y="151">4</text>
<text x="541.7" y="151">3- 796640 -9</text>
<text x="296" y="157.9">RETENTION LATCH</text>
<text x="371.5" y="157">TIN</text>
<text x="440.6" y="157">MARK 1 TO 8</text>
<text x="485.5" y="157">40.00</text>
<text x="517.4" y="157">8</text>
<text x="541.7" y="157">3- 796640 -8</text>
<text x="371.5" y="163">TIN</text>
<text x="438.1" y="163">MARK 37 TO 54</text>
<text x="485.5" y="163">90.00</text>
<text x="516.2" y="163">18</text>
<text x="541.7" y="163">3- 796640 -7</text>
<text x="371.5" y="169">TIN</text>
<text x="438.1" y="169">MARK 19 TO 36</text>
<text x="485.5" y="169">90.00</text>
<text x="516.2" y="169">18</text>
<text x="541.7" y="169">3- 796640 -6</text>
<text x="371.5" y="175">TIN</text>
<text x="439.4" y="175">MARK 1 TO 18</text>
<text x="485.5" y="175">90.00</text>
<text x="516.2" y="175">18</text>
<text x="541.7" y="175">3- 796640 -5</text>
<text x="371.5" y="181">TIN</text>
<text x="439.4" y="181">MARK 1 TO 10</text>
<text x="485.5" y="181">50.00</text>
<text x="516.2" y="181">10</text>
<text x="541.7" y="181">3- 796640 -4</text>
<text x="371.5" y="187">TIN</text>
<text x="440.6" y="187">MARK 1 TO 8</text>
<text x="485.5" y="187">40.00</text>
<text x="517.4" y="187">8</text>
<text x="541.7" y="187">3- 796640 -3</text>
<text x="371.5" y="193">TIN</text>
<text x="444.3" y="193">DETAIL N</text>
<text x="485.5" y="193">30.00</text>
<text x="517.4" y="193">6</text>
<text x="541.7" y="193">3- 796640 -0</text>
<text x="371.5" y="199">TIN</text>
<text x="440.6" y="199">MARK 1 TO 6</text>
<text x="485.5" y="199">30.00</text>
<text x="517.4" y="199">6</text>
<text x="541.7" y="199">2- 796640 -9</text>
<text x="371.5" y="205">TIN</text>
<text x="409.4" y="205">-</text>
<text x="452.9" y="205">-</text>
<text x="484.3" y="205">125.00</text>
<text x="516.2" y="205">25</text>
<text x="541.7" y="205">2- 796640 -5</text>
<text x="371.5" y="211">TIN</text>
<text x="409.4" y="211">-</text>
<text x="452.9" y="211">-</text>
<text x="484.3" y="211">120.00</text>
<text x="516.2" y="211">24</text>
<text x="541.7" y="211">2- 796640 -4</text>
<text x="371.5" y="217">TIN</text>
<text x="409.4" y="217">-</text>
<text x="452.9" y="217">-</text>
<text x="484.3" y="217">115.00</text>
<text x="516.2" y="217">23</text>
<text x="541.7" y="217">2- 796640 -3</text>
<text x="371.5" y="223">TIN</text>
<text x="409.4" y="223">-</text>
<text x="452.9" y="223">-</text>
<text x="484.3" y="223">110.00</text>
<text x="516.2" y="223">22</text>
<text x="541.7" y="223">2- 796640 -2</text>
<text x="371.5" y="229">TIN</text>
<text x="409.4" y="229">-</text>
<text x="452.9" y="229">-</text>
<text x="484.3" y="229">105.00</text>
<text x="516.2" y="229">21</text>
<text x="541.7" y="229">2- 796640 -1</text>
<text x="371.5" y="235">TIN</text>
<text x="409.4" y="235">-</text>
<text x="452.9" y="235">-</text>
<text x="484.3" y="235">100.00</text>
<text x="516.2" y="235">20</text>
<text x="541.7" y="235">2- 796640 -0</text>
<text x="371.5" y="241">TIN</text>
<text x="409.4" y="241">-</text>
<text x="452.9" y="241">-</text>
<text x="485.5" y="241">95.00</text>
<text x="516.2" y="241">19</text>
<text x="541.7" y="241">1- 796640 -9</text>
<text x="371.5" y="247">TIN</text>
<text x="409.4" y="247">-</text>
<text x="452.9" y="247">-</text>
<text x="485.5" y="247">90.00</text>
<text x="516.2" y="247">18</text>
<text x="541.7" y="247">1- 796640 -8</text>
<text x="162.4" y="256.5">CLAMPING SCREW</text>
<text x="371.5" y="253">TIN</text>
<text x="409.4" y="253">-</text>
<text x="452.9" y="253">-</text>
<text x="485.5" y="253">85.00</text>
<text x="516.2" y="253">17</text>
<text x="541.7" y="253">1- 796640 -7</text>
<text x="371.5" y="259">TIN</text>
<text x="409.4" y="259">-</text>
<text x="452.9" y="259">-</text>
<text x="485.5" y="259">80.00</text>
<text x="516.2" y="259">16</text>
<text x="541.7" y="259">1- 796640 -6</text>
<text x="371.5" y="265">TIN</text>
<text x="409.4" y="265">-</text>
<text x="452.9" y="265">-</text>
<text x="485.5" y="265">75.00</text>
<text x="516.2" y="265">15</text>
<text x="541.7" y="265">1- 796640 -5</text>
<text x="371.5" y="271">TIN</text>
<text x="409.4" y="271">-</text>
<text x="452.9" y="271">-</text>
<text x="485.5" y="271">70.00</text>
<text x="516.2" y="271">14</text>
<text x="541.7" y="271">1- 796640 -4</text>
<text x="371.5" y="277">TIN</text>
<text x="409.4" y="277">-</text>
<text x="452.9" y="277">-</text>
<text x="485.5" y="277">65.00</text>
<text x="516.2" y="277">13</text>
<text x="541.7" y="277">1- 796640 -3</text>
<text x="371.5" y="283">TIN</text>
<text x="409.4" y="283">-</text>
<text x="452.9" y="283">-</text>
<text x="485.5" y="283">60.00</text>
<text x="516.2" y="283">12</text>
<text x="541.7" y="283">1- 796640 -2</text>
<text x="371.5" y="289">TIN</text>
<text x="409.4" y="289">-</text>
<text x="452.9" y="289">-</text>
<text x="485.5" y="289">55.00</text>
<text x="516.2" y="289">11</text>
<text x="541.7" y="289">1- 796640 -1</text>
<text x="371.5" y="295">TIN</text>
<text x="409.4" y="295">-</text>
<text x="452.9" y="295">-</text>
<text x="485.5" y="295">50.00</text>
<text x="516.2" y="295">10</text>
<text x="541.7" y="295">1- 796640 -0</text>
<text x="371.5" y="301">TIN</text>
<text x="409.4" y="301">-</text>
<text x="452.9" y="301">-</text>
<text x="485.5" y="301">45.00</text>
<text x="517.4" y="301">9</text>
<text x="545.8" y="301">796640 -9</text>
<text x="23.7" y="311">POLARIZATION KEY SLOT</text>
<text x="371.5" y="307">TIN</text>
<text x="409.4" y="307">-</text>
<text x="452.9" y="307">-</text>
<text x="485.5" y="307">40.00</text>
<text x="517.4" y="307">8</text>
<text x="545.8" y="307">796640 -8</text>
<text x="371.5" y="313">TIN</text>
<text x="409.4" y="313">-</text>
<text x="452.9" y="313">-</text>
<text x="485.5" y="313">35.00</text>
<text x="517.4" y="313">7</text>
<text x="545.8" y="313">796640 -7</text>
<text x="256.1" y="321">796640</text>
<text x="274.5" y="321">-3 AS SHOWN</text>
<text x="371.5" y="319">TIN</text>
<text x="409.4" y="319">-</text>
<text x="452.9" y="319">-</text>
<text x="485.5" y="319">30.00</text>
<text x="517.4" y="319">6</text>
<text x="545.8" y="319">796640 -6</text>
<text x="371.5" y="325">TIN</text>
<text x="409.4" y="325">-</text>
<text x="452.9" y="325">-</text>
<text x="485.5" y="325">25.00</text>
<text x="517.4" y="325">5</text>
<text x="545.8" y="325">796640 -5</text>
<text x="371.5" y="331">TIN</text>
<text x="409.4" y="331">-</text>
<text x="452.9" y="331">-</text>
<text x="485.5" y="331">20.00</text>
<text x="517.4" y="331">4</text>
<text x="545.8" y="331">796640 -4</text>
<text x="371.5" y="337">TIN</text>
<text x="409.4" y="337">-</text>
<text x="452.9" y="337">-</text>
<text x="485.5" y="337">15.00</text>
<text x="517.4" y="337">3</text>
<text x="545.8" y="337">796640 -3</text>
<text x="371.5" y="343">TIN</text>
<text x="409.4" y="343">-</text>
<text x="452.9" y="343">-</text>
<text x="485.5" y="343">10.00</text>
<text x="517.4" y="343">2</text>
<text x="545.8" y="343">796640 -2</text>
<text x="365.3" y="350.1">TERMINAL</text>
<text x="402" y="352.4">MARKING</text>
<text x="445.5" y="352.4">SPECIAL</text>
<text x="512.5" y="350.1">NO OF</text>
<text x="551.2" y="350.1">PART</text>
<text x="366.5" y="354.6">PLATING</text>
<text x="513.7" y="354.6">POSN</text>
<text x="548.8" y="354.6">NUMBER</text>
<text x="366.5" y="376.3">mm</text>
<text x="434.1" y="384.8">-</text>
<text x="434.1" y="394">-</text>
<text x="452.6" y="399.8">-</text>
<text x="368.3" y="404.9">1</text>
<text x="383.2" y="404.4">-</text>
<text x="407.2" y="405">1</text>
<text x="424" y="404.4">-</text>
<text x="548.1" y="407.4">1</text>
<text x="558.7" y="407.7">2</text>
<text x="572.9" y="407.4">F11</text>
</g>
<g font-size="3.3">
<text x="460.8" y="30.2">REVISED PER ECO-13-007522</text>
<text x="562.3" y="30.5">KH</text>
<text x="572.3" y="30.5">MB</text>
<text x="431.4" y="363.3">S.WELDON</text>
<text x="452.2" y="360.3">18OCT2000</text>
<text x="532.4" y="365.1">TE Connectivity</text>
<text x="431.4" y="369.6">D. BIEVENOUR</text>
<text x="452.2" y="366.6">18OCT2000</text>
<text x="431.4" y="376">D. BIEVENOUR</text>
<text x="452.2" y="373">18OCT2000</text>
<text x="429" y="406.1">CUSTOMER DRAWING</text>
</g>
<g font-size="2.9">
<text x="491" y="16.8">REVISIONS</text>
<text x="21.7" y="21.8">C</text>
</g>
<g font-size="2.8">
<text x="405" y="61.9">7</text>
<text x="415" y="61.9">9</text>
<text x="405" y="67.9">7</text>
<text x="415" y="67.9">9</text>
<text x="405" y="73.9">7</text>
<text x="415" y="73.9">9</text>
<text x="405" y="79.9">7</text>
<text x="415" y="79.9">9</text>
<text x="405" y="85.9">7</text>
<text x="415" y="85.9">9</text>
<text x="405" y="91.9">7</text>
<text x="415" y="91.9">9</text>
<text x="405" y="97.9">7</text>
<text x="415" y="97.9">9</text>
<text x="405" y="103.9">7</text>
<text x="415" y="103.9">9</text>
<text x="405.1" y="109.9">8</text>
<text x="414.9" y="109.9">9</text>
<text x="405.1" y="115.9">8</text>
<text x="414.9" y="115.9">9</text>
<text x="405.1" y="121.9">8</text>
<text x="414.9" y="121.9">9</text>
<text x="405.1" y="127.9">8</text>
<text x="414.9" y="127.9">9</text>
<text x="405" y="139.9">7</text>
<text x="415" y="139.9">9</text>
<text x="452" y="145.9">10</text>
<text x="405" y="151.9">7</text>
<text x="415" y="151.9">9</text>
<text x="405" y="157.9">7</text>
<text x="415" y="157.9">9</text>
<text x="405" y="163.9">7</text>
<text x="415" y="163.9">9</text>
<text x="405" y="169.9">7</text>
<text x="415" y="169.9">9</text>
<text x="405" y="175.9">7</text>
<text x="415" y="175.9">9</text>
<text x="405" y="181.9">8</text>
<text x="415" y="181.9">9</text>
<text x="405" y="187.9">8</text>
<text x="415" y="187.9">9</text>
<text x="410" y="193.9">7</text>
<text x="405" y="199.9">7</text>
<text x="415" y="199.9">9</text>
</g>
<g font-size="2.6">
<text x="544.7" y="30.3">03MAY2013</text>
<text x="408.3" y="379.8">-</text>
<text x="408.3" y="382.9">0.3</text>
<text x="408.3" y="385.8">0.25</text>
<text x="408.3" y="388.8">-</text>
<text x="408.3" y="391.8">-</text>
<text x="417.9" y="394.5">2</text>
</g>
<text font-size="2.5" x="359.9" y="361.1">THIS DRAWING IS A CONTROLLED DOCUMENT.</text>
<g font-size="2.2">
<text x="390.2" y="379.7">0 PLC</text>
<text x="390.2" y="382.6">1 PLC</text>
<text x="390.2" y="385.6">2 PLC</text>
<text x="390.2" y="388.6">3 PLC</text>
<text x="390.2" y="391.6">4 PLC</text>
<text x="390.2" y="394.6">ANGLES</text>
</g>
<g font-size="2">
<text x="16.7" y="15.5">THIS DRAWING IS UNPUBLISHED.</text>
<text x="93.9" y="15.5">RELEASED FOR PUBLICATION</text>
<text x="158.9" y="15.5">20</text>
<text x="416.5" y="16">LOC</text>
<text x="429.2" y="16">DIST</text>
<text x="27.3" y="21.4">COPYRIGHT</text>
<text x="40.8" y="21.4">20</text>
<text x="56.3" y="21.4">BY -</text>
<text x="108.8" y="20.3">ALL RIGHTS RESERVED.</text>
<text x="443.5" y="22.9">P</text>
<text x="450.4" y="22.9">LTR</text>
<text x="492.6" y="22.9">DESCRIPTION</text>
<text x="549" y="22.9">DATE</text>
<text x="563.2" y="22.9">DWN</text>
<text x="572.5" y="22.9">APVD</text>
<text x="429.2" y="359.8">DWN</text>
<text x="362.5" y="370.8">DIMENSIONS:</text>
<text x="397" y="370.7">TOLERANCES UNLESS</text>
<text x="429.2" y="366.1">CHK</text>
<text x="394.8" y="372.8">OTHERWISE SPECIFIED:</text>
<text x="429.2" y="372.5">APVD</text>
<text x="473.2" y="372.5">NAME</text>
<text x="429.2" y="378.8">PRODUCT SPEC</text>
<text x="429.2" y="388.1">APPLICATION SPEC</text>
<text x="474.4" y="391.5">SIZE</text>
<text x="484.4" y="391.5">CAGE CODE</text>
<text x="500.1" y="391.5">DRAWING NO</text>
<text x="560.6" y="391.5">RESTRICTED TO</text>
<text x="351.7" y="397.2">MATERIAL</text>
<text x="390.6" y="397.2">FINISH</text>
<text x="429.2" y="397.4">WEIGHT</text>
<text x="516" y="404.2">SCALE</text>
<text x="537.2" y="404.2">SHEET</text>
<text x="554.7" y="404.4">OF</text>
<text x="566.6" y="404.2">REV</text>
<text x="12.5" y="411.6">1471-9 (3/11)</text>
</g>
</svg>
